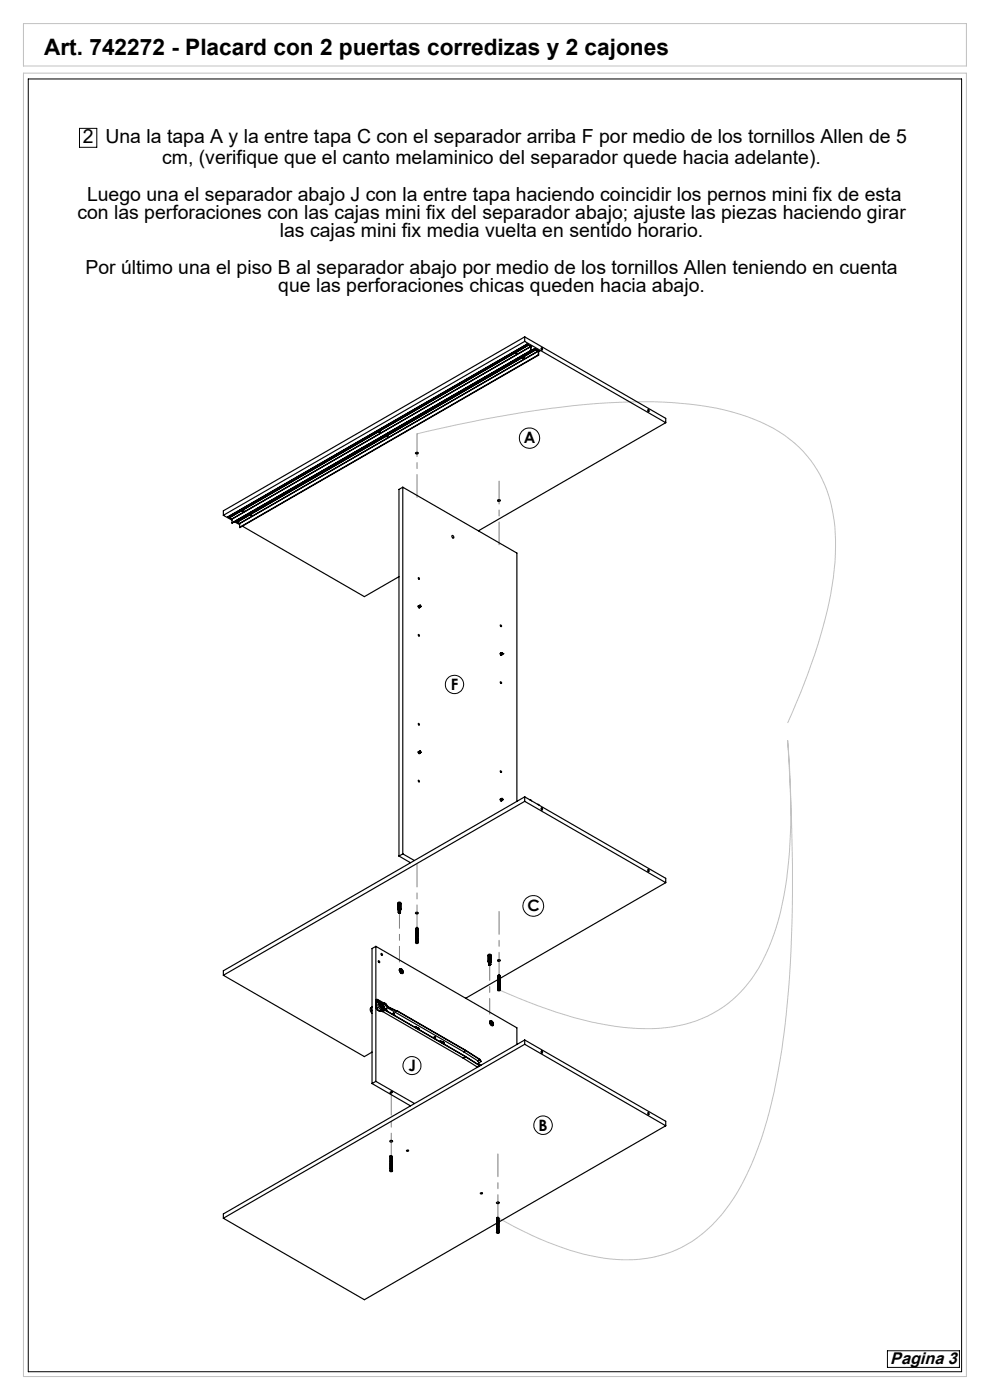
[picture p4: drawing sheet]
<svg xmlns="http://www.w3.org/2000/svg" width="210mm" height="297mm" viewBox="0 0 210 297" stroke-linecap="round" stroke-linejoin="round" font-family="sans-serif">
<path d="M5 15.5h200v276.5h-200zM5 5h200v9h-200zM88.4 92a228 228 0 0 1 43.3-6.7 80 80 0 0 1 23.7 2.1 30.2 30.2 0 0 1 15.8 9.3 28.2 28.2 0 0 1 6 19.2 77.4 77.4 0 0 1-5.1 25l-2.3 6.1-2.7 6.4M105.8 210a92.7 92.7 0 0 0 26.3 7.9 33.1 33.1 0 0 0 18-2.3 26.6 26.6 0 0 0 13-14.6 69.6 69.6 0 0 0 4.6-24.5 168.2 168.2 0 0 0-.6-19.4 365 365 0 0 1-.1 55.7 124.9 124.9 0 0 1-6.2 30.6 42.3 42.3 0 0 1-10.7 17.4 25.9 25.9 0 0 1-22 6.1 66.3 66.3 0 0 1-22.5-8.6" fill="none" stroke="#c0c0c0" stroke-width=".21"/>
<g fill="none" stroke="#000" stroke-width=".21">
<path d="M6 16.8h198v274.2h-198zM16.9 27.2h3.6v4.1h-3.6zM188.2 286.6h15.3v3.5h-15.3z"/>
<circle cx="112.3" cy="92.9" r="2.16"/>
<circle cx="96.4" cy="145.2" r="1.94"/>
<circle cx="113.1" cy="192.2" r="2.2"/>
<circle cx="87.4" cy="226.1" r="1.9"/>
<circle cx="115.2" cy="238.7" r="1.96"/>
</g>
<path d="M88.5 92v13.5M105.9 102.1v13.5M88.5 196.8v-13.5M105.9 206.9v-13.5M83 245.2v-13.5M105.6 258.3v-13.5" fill="none" stroke="#808080" stroke-width=".21" stroke-dasharray="15.2 1.3 1.3 1.3" stroke-dashoffset="10.4"/>
<path d="M84.7 204.1v-10.5M103.9 215.1v-10.4" fill="none" stroke="#808080" stroke-width=".21" stroke-dasharray="15.2 1.3 1.3 1.3" stroke-dashoffset="11.9"/>
<g fill="none" stroke="#000" stroke-width=".25">
<path d="M109 74.8l.3-.2a.21 .21 0 0 1 .3 .2 .21 .21 0 0 1-.3 .2l-.3-.1zM109.1 74.9h.1M109.2 74.9l-28.7 16.5-.3 .1v.1M109.3 74.8h-.2l.4 .1h-.2M109.3 74.8l-.2 .1M109.3 74.8h.1M109.3 74.9h-.2M109.4 74.8l-.1 .1M109.4 74.7h-.2l-.1 .2M109.4 74.7l-.1 .1M109.4 74.7l.1 .1M109.5 74.8l-.1 .1h-.2"/>
<path d="M109.5 74.8h-.2M110.7 75.7h.5a.25 .25 0 0 1-.3 .3 .25 .25 0 0 1-.2-.3zM110.8 75.8h.1M110.8 75.8l-28.7 16.6M110.9 75.8h-.1M110.9 75.7v.1M110.9 75.7h-.1l.1 .1M110.9 75.7l.1 .1M111 75.8h.1h-.2M111 75.7v.1M111.1 75.7h-.3v.1M111.1 75.7h-.2"/>
<path d="M111.1 75.7h.1M111.1 75.7l-.1 .2-.2-.1M111.1 75.7l-.1 .1M111.3 72.4l-63.9 36.9M111.3 72.4l29.9 17.3M111.3 71.5l-63.9 36.9v.9M111.3 71.5v.9M111.3 71.5l29.9 17.3v.9M111.8 73l.8 .5M111.8 73v.1M111.8 73l-63.4 36.6M111.8 73.1l.2 .1"/>
<path d="M111.8 73.1l-63.4 36.5M112.1 73.2h.1M112 73.2l-2.6 1.5M112.1 73.2l.5 .4M112.1 73.2l-2.6 1.6M112.6 73.5h.1M112.6 73.6v.8M112.6 74.4l-63.4 36.5M112.6 73.6l-63.4 36.5M112.6 73.5l.1 .1M112.6 73.6h.1M112.6 74.4h.1"/>
<path d="M112.7 73.6l-.1 .1M113.4 73.9l-63.4 36.7M113.4 74l.8 .4M113.4 74l.3 .2M113.4 74l-63.4 36.6M113.7 74.2h.1M113.7 74.2l-2.6 1.5M113.7 74.2l.5 .3M114.2 74.5h.1M114.2 74.4h.1M114.2 74.5l-63.4 36.6M114.2 74.4l.1 .1"/>
<path d="M114.2 74.5v.8M114.2 75.3l-63.4 36.6M114.3 74.5l-.1 .8M114.3 74.5h.1M114.4 74.5l-.1 .1M114.8 73.8l.3 .2-.1 .3-.2-.3zM80.1 91.5l.2-.1a.22 .22 0 0 1 .3 0 .22 .22 0 0 1 0 .2l-.3 .1zM80.2 91.6l-28.7 16.6h-.2v.1M80.2 91.6h.1M80.2 91.5h.2zM80.2 91.6h.2M80.3 91.6l-28.7 16.6"/>
<path d="M80.3 91.5l.1 .1M80.4 91.5h.1M80.4 91.5h-.1M80.4 91.5l.1 .1h-.1M80.5 91.4v.2h-.2M80.5 91.4l-.1 .1M81.8 92.4l.1-.1a.21 .21 0 0 1 .3 0 .21 .21 0 0 1 0 .3h-.5zM81.8 92.5l.1 .1M81.8 92.5l-28.6 16.6M81.9 92.6l-28.7 16.5v.2h-.2M82 92.4v.1M82 92.5h-.2"/>
<path d="M82 92.4h-.2l.2 .1M82 92.5h.2zM82 92.4l.1 .1M82.1 92.4h-.2l-.1 .1M82.1 92.4v.1M82.1 92.4h-.1M82.2 92.4v.2h-.3M88.2 96.1l.2-.1a.19 .19 0 0 1 .3 0 .19 .19 0 0 1 0 .3h-.3zM141.2 89.7l-39.7 22.9M47.4 109.3l1.8 1M48.4 109.6h.1M48.4 109.6l.3 .2"/>
<path d="M48.7 109.8h.1M48.7 109.8l.5 .3M49.2 110.1v.8M49.7 110.7l1.1 .6M50 110.6l.3 .1M50.3 110.7v.1M50.3 110.8l.5 .3M50.8 111.1h.1M50.8 111.1v.8M51.2 108.1h.5a.25 .25 0 0 1-.3 .3 .25 .25 0 0 1-.2-.3zM51.3 108.3h.1M51.3 108.3l-2.6 1.5"/>
<path d="M51.3 108.1l.1 .1M51.4 108.2h.1M51.4 111.6l25.9 15 7.3-4.3M51.4 108.3h-.1M51.4 108.2v.1M51.5 108.2l.1 .1h-.2M51.5 108.2h.1M51.6 108.2l-.1 .1h-.2M51.6 108.2l-.3 .1M51.6 108.2h-.1M52.8 109.1l.3-.1a.19 .19 0 0 1 .2 0 .19 .19 0 0 1 0 .3h-.4zM52.9 109.2l.1 .1"/>
<path d="M52.9 109.3l-2.6 1.4M53 109.3l-2.7 1.5M53 109.1h.1M53 109.2l-.1 .1M53 109.1v.1M53.1 109.2l-.2 .1M53.1 109.1v.1M53.1 109.1l-.1 .1M53.1 109.2l.1 .1-.1-.1M53.2 109.1h-.3v.2M53.2 109.1l-.1 .1M53.2 109.1h-.1"/>
<path d="M85.4 103.4l-.8 .4v77.8M85.4 103.4l24.2 13.9v52.7M85.4 103.4v77.7M95.9 113.6l.4 .3a.18 .18 0 0 1-.2 .3 .18 .18 0 0 1-.2-.2zM105.6 106.1l.3-.1 .3 .2-.4 .2zM88.8 128.5l-.1 .2 .2 .2M88.9 128.9h.1M88.9 128.5l-.1 .2 .1 .2M89 128.9h.1M89 128.4l-.2 .1v.3l.2 .1 .3-.2M89.1 128.8l-.2 .1M89.2 128.4h-.2v.2h.3"/>
<path d="M106.2 138.6l.1 .4M106.2 138.6h.1M106.3 139h.1M106.3 138.5l-.1 .1 .1 .4M106.5 138.5l-.3 .1 .1 .3M106.5 138.9l-.2 .1M106.6 138.5h-.2l.1 .2h.2M106.6 138.8l-.3 .1M106.7 138.7h.1M88.8 159.5l.1 .3 .4-.1M88.8 159.5v.3h.2M88.9 159.5l-.1 .2 .3 .1"/>
<path d="M89 159.3l-.2 .2M89.2 159.3l-.2 .2 .1 .2 .2-.1M89.3 159.6h.1M88.8 165.5l.2 .2-.1 .2-.2-.2zM106.2 169.5v.4h.2M106.2 169.5h.1M106.3 169.5h-.1l.1 .4M106.5 169.4l-.3 .1 .1 .4M106.5 169.8l-.2 .1M106.6 169.4h-.2l.1 .2h.2M106.6 169.7l-.3 .2M106.7 169.6h.1"/>
<path d="M111.3 169l-63.9 36.9v1M111.3 169v1M111.3 169l29.9 17.3v1M111.3 170l-63.9 36.9M111.3 170l29.9 17.3M112.5 169.7l.2 .2M112.5 169.7h.1M114.1 170.6l.3 .2M114.8 171.5l.2 .1v.2zM84.4 193l.2 .2-.1-.2 .3-.1 .1 .2M84.4 193v-1.5l.2-.1 .4 .1v1.5M84.4 193l.2-.2 .4 .2"/>
<path d="M84.5 193.6l.1 .1 .3-.1M84.5 193.4l.1-.1 .3 .1M84.5 191.7l.1-.1v1l-.2 .2M84.5 193.6l.1-.2 .3 .2M84.5 193.4l.2-.1 .2 .1M84.5 191.7v1M84.5 193.4v.2M84.6 193.3v-.3h.2v.3M84.7 193.6h.1M84.6 191.6l-.1 .1M84.6 193.6h.1M84.6 181.6l2.5 1.4"/>
<path d="M84.7 193.6l.1 .1M84.8 193.6v.1M84.8 191.6l.1 .1M84.8 193.6h-.1M84.9 193.1h.1M84.9 191.7l-.1-.1v1l.2 .2M84.9 191.7v1M84.9 193.4v.2M85 193l-.1 .1M85.4 181.1l2.5 1.5M85.4 181.1l-.8 .5M88.2 199.9l.2-.1a.21 .21 0 0 1 .4 .1 .21 .21 0 0 1-.3 .3 .22 .22 0 0 1-.3-.1 .22 .22 0 0 1 0-.2z"/>
<path d="M88.2 199.8l.2-.3h.2l.1 .3M88.2 193.6l.2-.1a.19 .19 0 0 1 .3 .1 .19 .19 0 0 1 0 .2l-.2 .1a.22 .22 0 0 1-.3-.1 .22 .22 0 0 1 0-.2zM88.2 199.8h.5M88.3 198.9l.2-.2 .1 .2M88.3 199.5l.2-.3v.3M88.3 198.9h.1M88.3 200h.1M88.5 199.9v.2M88.5 199.5h.1M88.6 197.1l-.1-.1-.2 .2M88.6 197.4l-.1-.2-.2 .2M88.6 197.6l-.1-.2-.2 .3"/>
<path d="M88.6 197.9v-.2h-.2l-.1 .2M88.6 198.2v-.2h-.2l-.1 .2M88.6 198.3l-.2-.1-.1 .2M88.6 198.6l-.2-.1-.1 .2M88.6 199.1l-.1-.1-.2 .2M88.6 197.1l.1-.2-.4 .1-.1 .2M88.6 197.3l.1-.1a.26 .26 0 0 0-.4 0 .26 .26 0 0 0-.1 .3M88.6 197.6l.1-.2h-.4l-.1 .3M88.6 197.8l.1-.1h-.4l-.1 .3M88.6 198l.1-.1h-.4l-.1 .3M88.6 198.3h.1a.26 .26 0 0 0-.3-.1 .26 .26 0 0 0-.2 .3M88.6 198.5h.1a.26 .26 0 0 0-.3-.1 .26 .26 0 0 0-.2 .3"/>
<path d="M88.6 198.8h.1a.26 .26 0 0 0-.3-.1 .26 .26 0 0 0-.2 .3M88.6 199.1l.1-.2h-.3l-.2 .1v.2M88.6 199.3l.1-.1a.26 .26 0 0 0-.4 0 .26 .26 0 0 0-.1 .3h.3M88.6 196.9l-.2-.2-.1 .2M88.6 198.3v.1M88.6 199.4l.1 .1M88.6 199.4l-.1 .1M88.6 199.4h-.1M141.2 187.3l-35.1 20.2M47.4 206.9l29.9 17.3 1.6-1M78.9 214.5l-.1-.5 .1-.4a.74 .74 0 0 0 0 1.3M79.7 200.8l-.8 .4v28.7"/>
<path d="M79.7 200.8v28.6M79.7 200.8l29.9 17.2v3.5M79.8 213.7l.1 .1M79.8 212.2l.3-.2 1.4 .8M79.8 212.2v1.5M79.9 213.8l.2 .4M79.9 213.8l-.1 .1 .3 .4M79.9 213.8v.1M79.9 212l-.1 .2M79.9 213.8h.1M80 212.2l.2 .2M80.1 214.3l.4 .2"/>
<path d="M80.1 214.2l.4 .3 1.2-.2M80.1 214.2v.1M80.2 212.5v.1M80.2 212.4v.1M80.3 212.4l-.3-.2 .1 .3h.2M80.3 212.4v.1M80.3 212.5h-.1M80.3 212.4h-.1M80.4 212.4l.2 .3M80.5 214.5h.1M80.5 214.5l.6 .1M80.6 212.7a.79 .79 0 0 1 .7 .4 .79 .79 0 0 1-.1 .9l-.4-.1-.3-.5-.1-.5z"/>
<path d="M80.6 212.8a.68 .68 0 0 1 .7 .3 .68 .68 0 0 1-.1 .8l-.5-.3a.62 .62 0 0 1-.1-.8zM80.6 212.8h.2l.3 .2a.66 .66 0 0 1 .1 .9M80.6 212.7l-.1-.4-.1 .2 .2 .2a.78 .78 0 0 0-.4 .8 .78 .78 0 0 0 .7 .6l.4-.1M80.8 213.1v.4l.3 .1M80.8 213.1h.2l.1 .3-.1 .2-.1-.1zM80.8 213.1h.1M80.8 202.3h.2l.1 .4-.2-.1zM81.1 214.6l17.1 9.9M81.4 213.9v.2zM81.4 213.9v.2l-.2-.1M81.5 212.8v.1M81.5 212.9l.7 .9"/>
<path d="M81.5 212.9l.3 .1M81.5 212.8h.1M81.5 212.8l.3 .1M81.6 214.2h.1M81.6 214.2l-1 .2-.1 .1M81.6 214.2a.19 .19 0 0 1 .1-.3 .19 .19 0 0 1 .3 .2v.4M81.7 214.3v-.3h.1l.1 .4M81.7 214.1v.1zM81.7 214.2v.1M81.7 214.3l-.6 .3M81.7 214.2l17 9.9 3 1.9h.3M81.7 214.3l17 9.9"/>
<path d="M81.7 214.2h.1M81.8 214.2h.2M81.8 214.2l.1 .1M81.8 213l.6 .7M81.8 212.9l.6 .7 1.6 .8M81.8 212.9v.1M81.8 214.1v.2M81.8 214.1v.2l.2-.1M81.8 214.1h.1M81.9 214.3h.1M82 214.2l-.1 .1M82.2 213.8l16.2 9.3"/>
<path d="M82.4 213.7l-.2 .1M82.4 213.7l1.6 .8M83.4 214.9l.2 .3M83.6 215.2v.2M83.7 215.1l-.2-.2-.1 .4M83.7 215.1v.3M83.7 215.1l-.1 .1M84 214.4v.1M84 214.5l.3 .1M84 214.4l.3 .1M84.3 214.6l14.5 8.3M84.3 214.5l14.5 8.3 3 1.9 .2 .5"/>
<path d="M84.3 214.5v.1M84.8 205.6a.59 .59 0 0 1 .6 .3 .59 .59 0 0 1-.1 .6l-.4-.2-.2-.5zM84.8 205.6a.58 .58 0 0 1 .6 .3 .58 .58 0 0 1-.1 .6l-.5-.4zM85 205.9h.1zM85 206h.1M85 205.9v.1M85.1 205.9h.1M85.1 205.6l.1 .2M85.1 205.6l.1 .2-.2-.1zM85.1 206l.1 .1M85.2 205.8v.3M85.2 205.8v.2"/>
<path d="M85.2 206l.1 .1M85.2 206.1h-.1M85.2 206h-.1M85.2 205.8l-.1 .1M85.2 206.1h.1M85.3 206.1h-.1M88.2 217.8l.2 .3-.2-.3v.2M88.3 200l.2-.1v.2M88.3 200l.2 .1M88.6 218l.3 .4M88.7 218.3v-.3l.2 .4M92.1 219.9l.2 .3"/>
<path d="M103.5 204l.3 .3M103.5 204v-1.4l.3-.2 .4 .2v1.4M103.5 204l.3-.1 .4 .1M103.6 202.8h.1M103.6 202.7l.2-.1v1.1l-.2 .1zM103.6 204.6l.2 .2 .3-.2M103.6 204.6l.3-.1 .2 .1M103.6 204.5h.5M103.6 202.8v1M103.6 204.5v.1M103.8 204.3v-.3l.2 .1v.2M103.8 204.2v-.2l.3 .1-.1 .1"/>
<path d="M103.8 202.7l-.2 .1M103.8 204.7h.1M103.8 204.6l.1 .1M103.9 204.6v.1M103.9 204.6l-.1 .1M103.9 204.7h-.1M103.9 204.7h.1M103.9 202.7l.2 .1M103.9 216.6a.58 .58 0 0 1 .7 .3 .58 .58 0 0 1-.1 .7l-.5-.4zM104 216.6a.6 .6 0 0 1 .6 .3 .6 .6 0 0 1-.1 .7l-.5-.4zM104.1 202.8l-.2-.2v1.1l.3 .1M104.1 202.8v1"/>
<path d="M104.1 204.5l-.3-.2-.2 .2M104.1 204.5v.1M104.2 204l-.2 .3M104.2 217l-.1-.1 .1 .2M104.2 216.7l.1-.1 .1 .2zM104.2 216.6l.1 .2M104.3 216.9l-.1 .3 .2-.1M104.3 216.9v.1M104.3 217l.1 .1M104.3 217l.1 .2M104.3 216.9l-.1 .1M104.4 217.1l-.2 .1"/>
<path d="M105.6 210l.1-.1a.24 .24 0 0 1 .3-.1 .24 .24 0 0 1 .1 .3l-.4 .1zM105.6 203.7l.3-.1 .3 .2-.4 .1zM105.6 207.8l-6.8 4M105.7 209.6l.3-.1 .1 .4h-.5zM105.7 207.4l.2-.1 .1 .1M105.7 209.2l.2-.2 .1 .2M105.7 207.4v.1M105.7 209.2h.1M105.8 210v.1M105.8 210.1l.1-.1v.1M105.8 210.1h.1M105.9 210v.1"/>
<path d="M105.9 209.5h.1M105.9 209.5h-.2M106 207.2l-.1-.2-.2 .2M106 207.7l-.1-.2-.2 .2M106 207.9l-.1-.2-.2 .3M106 208.1h-.2l-.1 .1M106 208.5v-.2h-.2l-.1 .2M106 208.6h-.2l-.1 .1M106 208.9l-.2-.1-.1 .2M106 209.4l-.1-.1-.2 .2M106 207.1l.1-.1a.25 .25 0 0 0-.3-.1 .25 .25 0 0 0-.1 .4M106 207.4l.1-.1a.26 .26 0 0 0-.3-.1 .26 .26 0 0 0-.1 .3"/>
<path d="M106 207.6l.1-.1a.26 .26 0 0 0-.3-.1 .26 .26 0 0 0-.1 .4M106 207.9l.1-.1a.26 .26 0 0 0-.3-.1 .26 .26 0 0 0-.1 .3M106 208.1h.1a.25 .25 0 0 0-.3-.2 .25 .25 0 0 0-.1 .4M106 208.3h.1a.25 .25 0 0 0-.3-.1 .25 .25 0 0 0-.1 .3M106 208.6h.1a.25 .25 0 0 0-.3-.1 .25 .25 0 0 0-.1 .3M106 208.8h.1a.25 .25 0 0 0-.3-.1 .25 .25 0 0 0-.1 .3M106 209.1h.1a.25 .25 0 0 0-.3-.1 .25 .25 0 0 0-.1 .3M106 209.4l.1-.1a.26 .26 0 0 0-.3-.1 .26 .26 0 0 0-.1 .3M106 206.9l-.2-.1-.1 .2M106 206.9h.1M106 208.1v.1M106 208.6v.1"/>
<path d="M106 209.4v.2M106 209.4l-.1 .1M78.9 229.9l8.2 4.7M79.7 229.4l-.8 .5M79.7 229.4l8.2 4.7M82.8 231.6l.4 .1-.3 .2zM92.3 220.2v.2M92.4 220.2l-.3-.3v.4M92.4 220.2v.2M92.4 220.2h-.1M93.4 220.8l.2 .3zM93.4 221l.1-.2 .1 .3"/>
<path d="M93.8 221.3v-.3h.2l.2 .5M93.8 221.2h.1M93.8 221.2h.2M93.8 221.2l.3 .1M93.9 221.3v-.3l.2 .1v.3M94 221.1v.2M94 221.2l.1 .1M94 221.3h.1M94 221.1v.1M94 221.3v.1M94 221.1h-.1M94.1 221.3h.1"/>
<path d="M98.2 224.5l3 1.8M98.4 223.1l2.9 1.9M98.7 224.2l3 1.9M98.7 224.2l-.5 .3M98.8 222.9l-.4 .2M98.8 222.9l2.9 1.9M101.2 226.3h.2M101.3 225l.3 .5M101.6 225.5v.4M101.7 226.1h.2M101.7 226.1l-.5 .2M101.7 224.8l.3 .4"/>
<path d="M101.7 224.8l-.4 .2M102 226h.1M102 225.2l-.4 .3M111.3 220.6l-63.9 36.9v.9M111.3 220.6v.9M111.3 220.6l29.9 17.3v.9M111.3 221.5l-63.9 36.9M111.3 221.5l29.9 17.3M114.8 223l.3 .2-.1 .2-.2-.1zM141.2 238.8l-35.3 20.4M47.4 258.4l29.9 17.3 28.1-16.2M82.7 248.3l.2-.1a.22 .22 0 0 1 .3 0 .22 .22 0 0 1 0 .3l-.4 .1z"/>
<path d="M82.7 245.2l.1 .2M82.7 242l.2-.1a.21 .21 0 0 1 .4 .1 .21 .21 0 0 1-.3 .3 .22 .22 0 0 1-.2 0 .22 .22 0 0 1-.1-.3zM82.7 245.2l.1 .1M82.8 247.9l.4 .1v.3h-.4zM82.8 246.1l.1-.2 .2 .2M82.8 247.9l.1-.2h.2v.2M82.8 245.2h.3v.1M82.8 245.2v.2M82.8 246.1h.1M82.8 245.2h-.1M82.9 248.5v-.2l.2 .1-.1 .1M82.9 248.5h.1"/>
<path d="M82.9 248.4v.1M83 248.3v.2M83.1 247.9h.1M83.1 247.8l.1-.1a.24 .24 0 0 0-.3-.1 .24 .24 0 0 0-.1 .3h.3M83.1 245.5h-.2l-.1 .1M83.1 245.8l-.2-.1-.1 .2M83.1 246.3l-.1-.1-.2 .2M83.1 246.6l-.1-.2-.2 .2M83.1 246.8l-.1-.1-.2 .2M83.1 247.1l-.1-.2-.2 .3M83.1 247.3v-.1h-.2l-.1 .2M83.1 247.5h-.2l-.1 .1"/>
<path d="M83.1 245.5l.2-.1a.29 .29 0 0 0-.4-.1 .29 .29 0 0 0-.1 .4M83.1 245.7h.1a.26 .26 0 0 0-.3-.1 .26 .26 0 0 0-.1 .3M83.1 246h.1a.26 .26 0 0 0-.3-.1 .26 .26 0 0 0-.1 .3M83.1 246.3l.1-.1a.26 .26 0 0 0-.3-.1 .26 .26 0 0 0-.1 .3M83.1 246.5l.1-.1a.26 .26 0 0 0-.3 0 .26 .26 0 0 0-.1 .3M83.1 246.8l.1-.1a.26 .26 0 0 0-.3-.1 .26 .26 0 0 0-.1 .3M83.1 247l.2-.1a.29 .29 0 0 0-.4-.1 .29 .29 0 0 0-.1 .4M83.1 247.3l.2-.1a.29 .29 0 0 0-.4-.1 .29 .29 0 0 0-.1 .3M83.1 247.5l.2-.1a.29 .29 0 0 0-.4-.1 .29 .29 0 0 0-.1 .4M83.1 245.5v.1M83.1 247.5v.1M83.1 247.9l.1 .1"/>
<path d="M83.2 248h.1M101.9 253.1l.3-.1 .1 .2-.3 .1zM105.3 255.1l.2-.1a.23 .23 0 0 1 .3 0 .23 .23 0 0 1 0 .3h-.3zM105.4 259.1l.3-.1 .1 .1M105.4 258.3h-.1l.1 .2M105.4 258.3l.3-.1 .1 .2M105.4 258.3v.1M105.4 259.1v.1M105.8 258.7l-.2-.2-.2 .2M105.8 258.8l.1-.1-.2-.1-.4 .2 .1 .1 .3-.2 .1 .2M105.8 259.3h.1a.3 .3 0 0 0-.3-.2 .3 .3 0 0 0-.3 .3l.1 .1 .3-.3 .1 .2M105.8 259.6v-.1h-.2l-.2 .2"/>
<path d="M105.8 259.8h-.3l-.1 .2M105.8 258.6l.1-.1a.25 .25 0 0 0-.4-.1 .25 .25 0 0 0-.1 .3M105.8 259.1l.1-.1a.26 .26 0 0 0-.4-.1 .26 .26 0 0 0-.1 .4M105.8 259.6l.1-.1a.25 .25 0 0 0-.4-.1 .25 .25 0 0 0-.1 .3M105.8 259.8h.1a.25 .25 0 0 0-.4-.2 .25 .25 0 0 0-.1 .4M105.8 259.8v.1M105.3 261.4l.2-.1a.2 .2 0 0 1 .3 0 .2 .2 0 0 1 0 .3h-.4zM105.4 261h.4v.3h-.4zM105.4 260.8l.3-.1 .1 .3h-.4zM105.5 261.5h.1M105.5 261.4v.1M105.6 261.4l.1 .1h-.1"/>
<path d="M105.6 261.4l-.1 .1M105.6 261.4v.1M105.7 260.9l.1 .1M105.8 260.1l.1-.1a.28 .28 0 0 0-.4-.1 .28 .28 0 0 0-.2 .3l.3-.2h.2v.2M105.8 260.4l-.2-.2-.2 .3M105.8 260.5h-.2l-.2 .2M105.8 260.3h.1a.25 .25 0 0 0-.4-.1 .25 .25 0 0 0-.1 .3M105.8 260.6l.1-.1a.25 .25 0 0 0-.4-.1 .25 .25 0 0 0-.1 .3M105.8 260.8h.1a.26 .26 0 0 0-.4-.1 .26 .26 0 0 0-.1 .3M105.8 260.5v.2M105.8 261h.1M105.9 261l-.1 .1"/>
<circle cx="137.6" cy="87.1" r=".19"/>
<circle cx="88.8" cy="122.7" r=".17"/>
<circle cx="88.8" cy="134.8" r=".17"/>
<circle cx="89.1" cy="128.5" r=".15"/>
<circle cx="106.2" cy="132.7" r=".18"/>
<circle cx="106.6" cy="138.6" r=".13"/>
<circle cx="88.8" cy="153.7" r=".17"/>
<circle cx="89.2" cy="159.5" r=".13"/>
<circle cx="106.2" cy="144.8" r=".18"/>
<circle cx="106.2" cy="163.7" r=".18"/>
<circle cx="106.6" cy="169.5" r=".13"/>
<circle cx="84.7" cy="193.6" r=".13"/>
<circle cx="137.6" cy="184.7" r=".19"/>
<circle cx="80.3" cy="204" r=".19"/>
<circle cx="103.8" cy="204.7" r=".13"/>
<circle cx="137.6" cy="236.3" r=".19"/>
<circle cx="86.4" cy="244.1" r=".2"/>
</g>
<text font-size="4.8" x="9.4" y="11.6">Art. 742272 - Placard con 2 puertas corredizas y 2 cajones</text>
<g font-size="4.1">
<text x="17.6" y="30.3">2</text>
<text x="22.4" y="30.3">Una la tapa A y la entre tapa C con el separador arriba F por medio de los tornillos Allen de 5</text>
<text x="34.4" y="34.9">cm, (verifique que el canto melaminico del separador quede hacia adelante).</text>
<text x="16.4" y="46.5">con las perforaciones con las cajas mini fix del separador abajo; ajuste las piezas haciendo girar</text>
<text x="18.5" y="42.6">Luego una el separador abajo J con la entre tapa haciendo coincidir los pernos mini fix de esta</text>
<text x="59.4" y="50.4">las cajas mini fix media vuelta en sentido horario.</text>
<text x="18.1" y="58.1">Por último una el piso B al separador abajo por medio de los tornillos Allen teniendo en cuenta</text>
<text x="59" y="62">que las perforaciones chicas queden hacia abajo.</text>
</g>
<text font-size="3.6" x="188.8" y="289.3">Pagina 3</text>
<g font-size="3.3">
<text x="111.1" y="94.1">A</text>
<text x="95.6" y="146.3">F</text>
<text x="111.9" y="193.3">C</text>
<text x="86.6" y="227.2">J</text>
<text x="114.2" y="239.9">B</text>
</g>
</svg>
